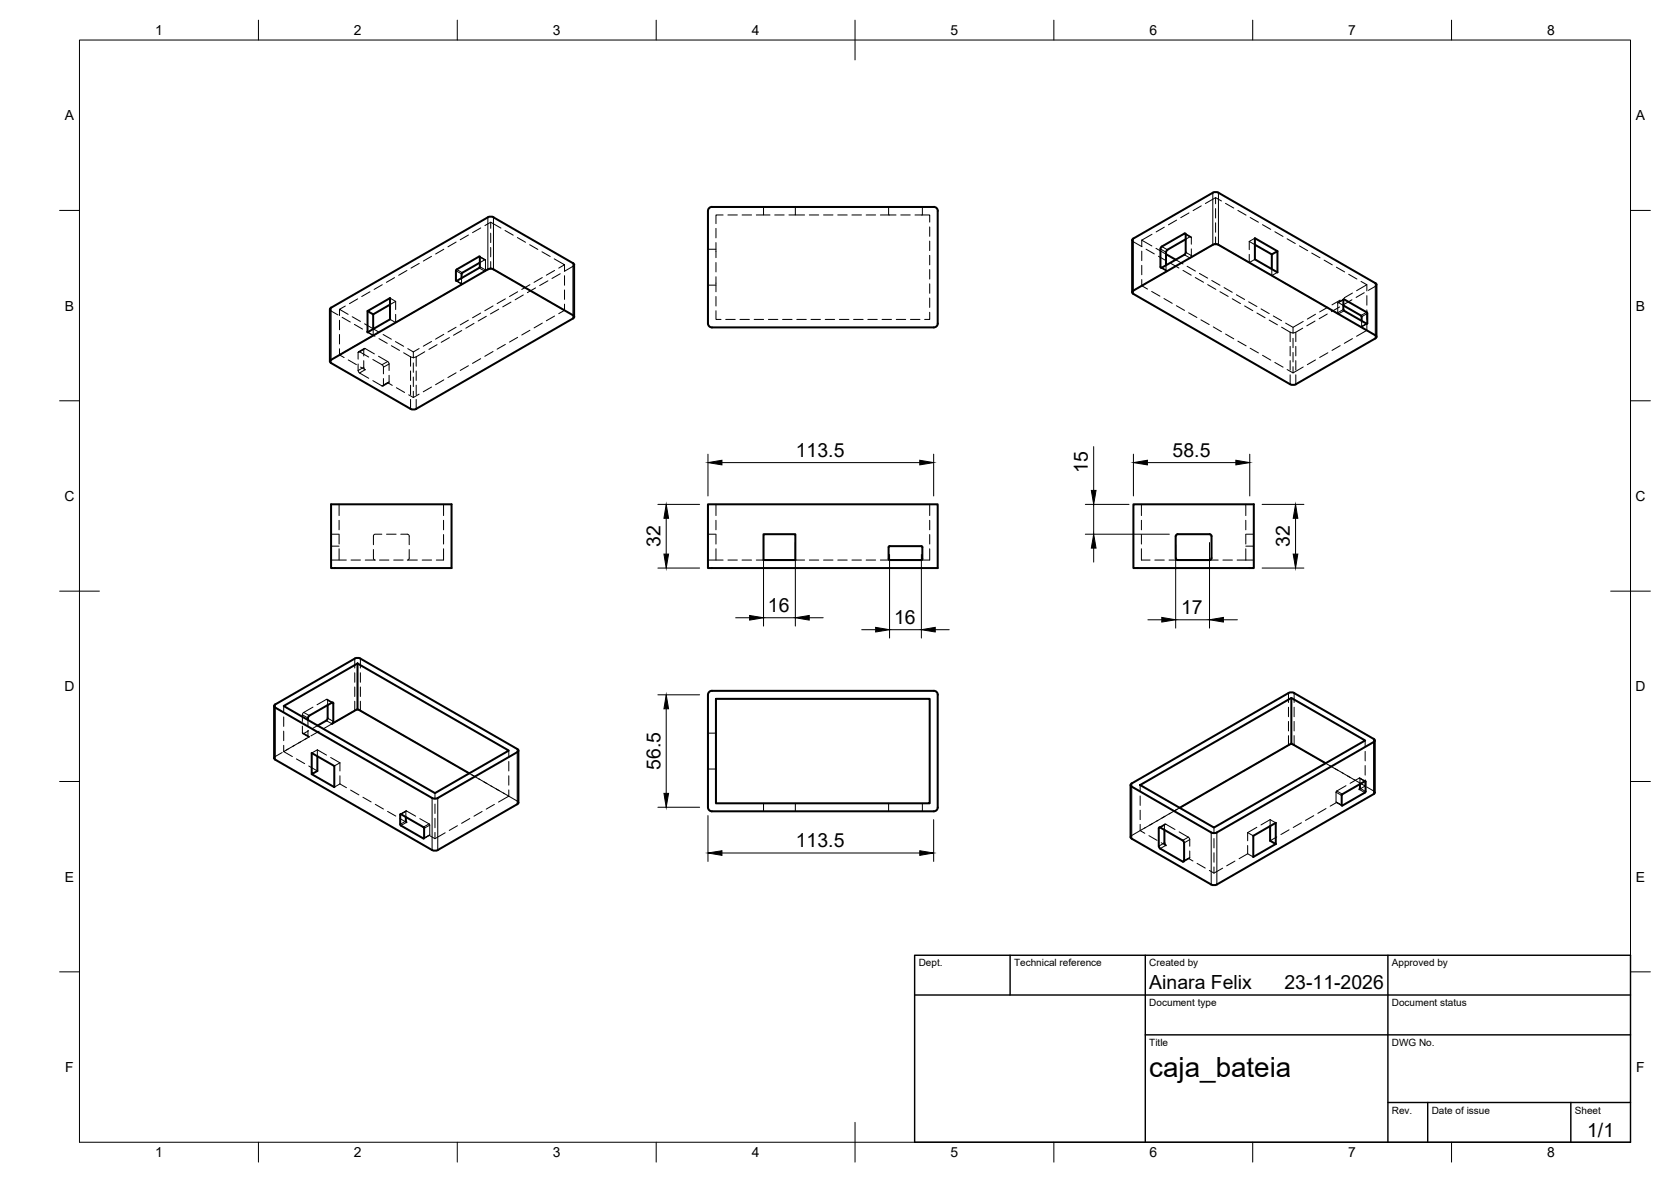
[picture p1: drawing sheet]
<svg xmlns="http://www.w3.org/2000/svg" width="420mm" height="297mm" viewBox="0 0 420 297" stroke-linecap="round" stroke-linejoin="round" font-family="sans-serif">
<!-- layer: Visible -->
<g fill="none" stroke="#000" stroke-width=".51">
<path d="M122.7 54.6l-39.5 22.7-.2 .4M122.7 54.6l.7-.2 .7 .2 20.1 11.6 .2 .3M178.3 52.3l.7-.3h55.8a.97 .97 0 0 1 1 1v28.3a1.01 1.01 0 0 1-1 1h-55.8a1.01 1.01 0 0 1-1-1v-28.3zM285 59.9l-.3 .4v13.2M297.8 58.7l-5.7 3.3M297.8 58.7l.2-.1 .2 .3-.1 4.5-.3 .6M304.9 48.4l.8-.2 .7 .2M304.9 48.4l-19.9 11.6M306.4 48.4l39.6 22.8 .1 .3v13.2M83 77.7v13.1M92.4 78.2v5.3l5.7-3.3v-5.3l-5.7 3.3 1.4 .8M93.8 79v3.7"/>
<path d="M98.1 76.5l-4.3 2.5M116.1 68.8v1.1M120.6 66l-4.3 2.5-.2 .3M120.6 64.6v2.4M120.7 64.6l-.2-.1-5.7 3.2-.1 .3-.1 2.5 .2 .1 5.7-3.3 .2-.3M122.7 67.7l-39.5 22.7M122.7 67.7l.7-.2 .7 .2 20 11.5 .2 .2v.4l-40 23.1-1.1-.2-20-11.5-.2-.4 .2-.4M144.4 66.5v13.1M292.1 61.9l-.3 .7v4.5l.2 .2 5.8-3.3M293.2 63.9l2.4 1.4M298.1 60.1l-4.7 2.8-.2 .5v3.3M315.5 61.5l4.3 2.4"/>
<path d="M319.8 63.9v3.7M321.2 63.1l-5.7-3.2v5.3l5.7 3.2v-5.3l-1.4 .8M337.8 75.3v2.5M337.8 76.8l4.4 2.5M337.8 77.8l.2 .3 5.6 3.3M337.9 75.2l5.7 3.3M338 75.2l-.2 .1M342.2 79.3l.2 .3v1M343.6 78.5l.2 .3v2.4l-.2 .1M93.8 82.6l.1 .1M325.8 96.6l-.7 .1-.7-.1-39.4-22.7-.3-.2v-.5l20.2-11.7 1.1-.1 40 23v.5l-.2 .2-20 11.5M83.2 126.7h30.3v16.1h-30.3z"/>
<path d="M178 126.7h57.8v16.1h-57.8zM192 134.2h8v6.5h-8zM231.7 137.3h-8l-.3 .2v3l.3 .2h8M231.7 137.3l.2 .2v3l-.2 .2M285 126.7h30.3v16.1h-30.3zM295.7 134.5l.4-.3 8.3 .1 .2 .4v5.8l-.5 .2h-8.2l-.3-.4zM68.9 177.4v13.1M71.3 177.4l18.6-10.7 38 21.9-18.5 10.7zM77.8 179.8l5.8-3.3 .2 .3v4.5l-.3 .6M77.8 179.8l-.4 .6M82.4 177.2v3.3l-.3 .6M89.9 166.7v11.5"/>
<path d="M180 175.6h53.8v26.3h-53.8zM324 174.2l-39.4 22.7-.3 .2v.4l20.2 11.7 1.1 .1 39.8-22.8M324 174.1l.7-.1 .7 .1M324.7 175.4v11.4M325.4 174.2l20 11.5M68.9 190.5l.3 .4 39.4 22.7M77.4 180.5v.4M79.8 190.1v3.6l-1.4 .8v-5.3l5.7 3.3v5.3l-5.7-3.3M82 181.1l-2.1 1.2M83.5 181.9l6.4-3.7 28.1 16.1M130.3 188.6l.1 13.1-.2 .3-20.1 11.6-.7 .2-.7-.2M284.3 197.3v13.1l.1 .2 20.1 11.7 .8 .1 .7-.1 39.4-22.7"/>
<path d="M286.7 197.3l38-21.9 18.6 10.7-38.1 21.9zM333.3 191.8l-8.6-5-28.1 16.2M337.5 199.6l-.1 .3v2.5h.1M341.9 197l.1 1.1-.2 .3M343.4 196.4v2.5M343.4 198.9l-.2 .3-5.7 3.2M343.4 196.4l-.2-.1-5.7 3.3M345.4 185.7l.3 .4-.3 .4M345.7 186.1v13.1l-.3 .4M100.8 207.5l5.7 3.2 .1-.1M100.8 204.6l5.7 3.3 .1 .3M100.8 204.6l-.2 .1v2.5l.2 .3"/>
<path d="M102 205.3v1M102.1 206.3l.1 .3M106.6 208.2v2.4M108.7 200.5l.7 .2 .7-.2 20-11.5 .2-.2v-.4l-40-23-1.1 .1-20.2 11.7v.4l.2 .2 39.4 22.7M178 202.9v-28.3a1.01 1.01 0 0 1 1-1h55.8a.97 .97 0 0 1 1 1v28.3M178 202.9a1.01 1.01 0 0 0 1 1h55.8a1.01 1.01 0 0 0 1-1M292.8 208.6v3.2l.3 .6M297.7 211.8l-.3-.6-5.7-3.3-.3 .1v4.6l.2 .5 6 3.5 .1-.3v-4.5M315.1 210l5.7-3.2v5.3l-5.7 3.3zM319.4 207.6v3.7l1.4 .8"/>
</g>
<!-- layer: Hidden -->
<g fill="none" stroke="#000" stroke-width=".25">
<path d="M117.8 59.1l-2.1 1.1M120.9 57.3l-2.1 1.2M121.9 56.7l1.5-.9 2.6 1.5M123.4 55.8v1.6M123.4 58.6v2.4M127 57.9l2.1 1.2M130.1 59.7l2 1.2M180 57.4v2.4M181.8 54h-1.8v2.2M183 54h2.4M186.6 54h2.4M190.2 54h1.8"/>
<path d="M192 52v2h1.6M194.8 54h2.4M200 52v2h-1.6M200 54h2.3M203.5 54h2.4M207.1 54h2.3M210.7 54h2.3M214.2 54h2.4M217.8 54h2.4M221.4 54h3.9M223.4 52v2M226.5 54h2.4"/>
<path d="M230.1 54h3.7v1.8M231.9 52v2M233.8 57v2.4M289.7 58.9l-2.6 1.5M292.8 57.1l-2.1 1.2M295.8 55.3l-2 1.2M298 58.7l1.4 .8M299 53.5l-2.1 1.2M302 51.7l-2 1.2M305.6 49.7v1.5M305.6 52.4v2.4M305.6 56v2.4"/>
<path d="M305.6 59.5v1.6M307.1 50.5l-1.5-.8-2.5 1.4M308.1 51.1l2.1 1.2M311.3 52.9l2 1.2M314.3 54.7l2.1 1.1M315.5 59.9l-1.4 .8M317.4 56.5l2.1 1.1M320.5 58.2l2.1 1.2M83 77.7l.1 .4 1.9 1M85.4 77.7v1.6M86 79.7l2.1 1.2M86.8 76.9l-1.4 .8 2.1 1.3"/>
<path d="M88.6 79.6l2 1.2M89.9 75.1l-2 1.2M93 73.3l-2 1.2M96.1 71.6l-2 1.1M98.1 74.9l1.4 .8M99.2 69.8l-2 1.2M99.5 75.7v2.1M99.5 79v2.1M99.5 75.7l-1.4 .8M102.3 68l-2.1 1.2M104.2 78.3l-2 1.2M105.4 66.2l-2.1 1.2"/>
<path d="M107.4 76.5l-2.1 1.2M108.5 64.4l-2.1 1.2M110.4 74.7l-2 1.2M111.6 62.6l-2.1 1.2M113.5 73l-2 1.2M114.7 60.8l-2.1 1.2M114.7 70.6l1.4 .8M116.1 69.9v1.4l.1 .1-1.6 1M120.6 64.5l1.4 .8M120.6 66l1.5-.7v2.6l-.2 .2 1.5-.8 2.6 1.5M120.9 78.7l-2.1 1.2M122.3 79.5l-2.1 1.2"/>
<path d="M123.4 62.2v2.3M123.4 65.7v1.6M124 76.9l-2.1 1.2M125.4 77.7l-2.1 1.2M127 69.4l2.1 1.2M127.1 75.1l-2.1 1.2M128.5 75.9l-2.1 1.2M130.1 71.1l2 1.3M130.2 73.3l-2.1 1.2M131.6 74.1l-2.1 1.2M133.2 72.9l2 1.2M133.2 61.5l2 1.2"/>
<path d="M133.2 71.6l-2 1.1M134.7 72.4l-2.1 1.1M136.3 74.7l2 1.2M136.3 63.3l2 1.2M136.4 69.8l-2.1 1.2M137.8 70.6l-2.1 1.2M139.4 76.5l2.5 1.5-1.4 .8M139.4 65.1l2.5 1.4-1.4 .9M139.4 79.4l-2 1.2M139.4 68l-2 1.2M140.9 68.8l-2.1 1.2M141.9 66.5v1.6"/>
<path d="M141.9 69.3v2.4M141.9 72.9v2.3M141.9 76.4v1.6M144.4 66.5l-.2 .4-2.3 1.3M178 71.7h2M178 62.6h2M180 78.1v2.2h1.3M180 61v3.8M180 66v2.3M180 69.5v3.8M180 74.5v2.4M233.8 78.5v1.8h-1.3"/>
<path d="M233.8 60.6v2.4M233.8 64.2v2.4M233.8 67.7v2.4M233.8 71.3v2.4M233.8 74.9v2.4M284.7 60.4l.2 .3 2.2 1.3M287.1 60.4l2.5 1.4M287.1 60.4v1.5M287.1 63.1v2.4M287.1 66.7v2.4M287.1 70.3v1.5M288.2 62.6l2 1.2"/>
<path d="M288.2 71.1l-1.1 .7 1.4 .9M289.6 73.2l2.1 1.2M290.7 62.4l2.5 1.5M291.3 64.4l2 1.2M291.3 69.3l-2 1.2M291.9 67.3l1.4 .8M292.7 75l2 1.2M293.2 66.7v1.3l.3 .1-1.1 .7M294.4 66.2l2 1.2M295.6 65.3l1.9 1M295.8 76.8l2 1.2M297.5 68l2 1.2"/>
<path d="M298.1 60.1l1.4-.6 .1 1.9M298.5 66.9l2.1 1.2M298.9 78.6l2 1.2M299.6 62.6v1.7l-.4 .5 1.2-.6M300.5 69.8l2.1 1.1M301.6 68.7l2.1 1.2M303.5 62.4l-2.1 1.2M303.7 71.5l2 1.2M304.5 61.8l1.1-.7 2.2 1.3M304.7 70.5l2 1.2M306.7 73.3l2.1 1.2M307.8 72.3l2 1.2"/>
<path d="M308.9 63l2 1.1M309.8 75.1l2.1 1.2M310.9 74.1l2 1.2M312 64.7l2.1 1.3M312.9 76.9l2.1 1.2M314 75.8l2 1.2M314.1 60.7l1.4 .8M314.1 60.7v2M314.1 63.9v2.1M315.5 65.2l-1.4 .8M316 78.7l2.1 1.1M317.1 77.6l2 1.2"/>
<path d="M319.8 67.6v1.6M319.8 69.2l1.7 1M320.2 79.4l2 1.2M321.2 68.4l-1.4 .8M322.5 70.8l2 1.2M323.6 60l2.1 1.2M325.6 72.6l2 1.2M326.7 61.8l2.1 1.2M328.7 74.4l2.1 1.2M329.8 63.6l2.1 1.2M330.8 79l-2.1 1.2M331.8 76.2l2 1.2"/>
<path d="M332.9 65.4l2.1 1.2M333.7 78.9l-2 1.2M333.9 77.2l-2.1 1.2M336 67.1l2.1 1.2M336.8 77.1l-2 1.2M337 75.4l-2.1 1.2M337.8 76.8l-1.4-.7v2.5l.1 .3-1.6-1M337.8 75.2l-1.4 .8M339.1 68.9l2.1 1.2M339.9 75.3l-2 1.2M340.1 73.6l-2.1 1.2M342.2 70.7l1.5 .9-2.6 1.5"/>
<path d="M343 73.6l-2 1.1M343.7 71.6v1.5M343.7 74.3v2.4M343.7 77.9v2.4M346.1 71.6l-.2 .3-1.8 1.1M85.4 80.5v2.4M85.4 84.1v2.4M85.4 87.6v1.6M87.5 88l-2.1 1.2 1.1 .7M87.6 90.5l2 1.1M89.1 81.5l2.1 1.2M90 91.5l.2 2 2.5 1.6"/>
<path d="M90.6 86.2l-2 1.1M91.5 90.6v1.8l.3 .5-1.1-.6M91.6 87.6l-1.5 .8M91.7 81.4l2.1 1.2M92.2 83.3l2.1 1.2M92.4 83.5l1.4 .8M92.7 89.7l-2.5-1.3-.2 .2v1.7M93.7 90.3l2.5 1.5 .2 .4v1.7M93.8 82.7v1.6M93.8 84.3l-2.1 1.3M93.9 82.7l1.4 .8M94.1 88.9l-2.5-1.3-.1 1.9"/>
<path d="M95.2 89.5l2.5 1.5 .1 2.1M95.3 85.1l2.1 1.2M96.3 84.1l2.1 1.1M96.4 95.1v1.7l-.2 .2-2.5-1.3M97.7 96.2l-1.4 .8M97.8 94.3v1.7l-.3 .2 1.1 .6M98.1 80.2l1.4 .9M98.4 86.9l2.1 1.2M99.4 85.8l2.1 1.2M99.7 97.4l2 1.2M101.2 80.1l-1.7 1M102.5 87.6l1.4 .8"/>
<path d="M103.9 88.4v1.6M103.9 91.2v2.4M103.9 94.7v2.4M103.9 98.3v1.6M105.4 99l-1.5 .9-1.1-.7M105.4 87.6l-1.5 .8M106.8 88.4l-2.6 1.4-.8-.1-1.9-1M108.5 97.3l-2.1 1.2M108.5 85.8l-2.1 1.2M109.9 86.6l-2.1 1.2M111.6 95.5l-2.1 1.2M111.6 84l-2.1 1.2"/>
<path d="M113 84.8l-2.1 1.2M114.7 93.7l-2.1 1.2M114.7 82.2l-2.1 1.2M116.1 83.1l-2.1 1.2M117.8 91.9l-2.1 1.2M117.8 80.5l-2.1 1.1M119.2 81.3l-2.1 1.2M120.9 90.1l-2.1 1.2M124 88.3l-2.1 1.2M127.1 86.6l-2.1 1.1M130.2 84.8l-2.1 1.2M133.2 83l-2 1.2"/>
<path d="M136.4 81.2l-2.1 1.2M182.5 80.3h2.4M186.1 80.3h2.3M189.6 80.3h2.4M193.2 80.3h2.4M196.8 80.3h2.4M200.3 80.3h2.4M203.9 80.3h2.4M207.5 80.3h2.4M211.1 80.3h2.3M214.6 80.3h2.4M218.2 80.3h2.4"/>
<path d="M221.8 80.3h2.4M225.4 80.3h2.3M228.9 80.3h2.4M302 80.4l2 1.2M305.1 82.2l2 1.2M308.2 84l2 1.1M311.3 85.7l2 1.2M314.3 87.5l2.1 1.2M317.5 89.3l2 1.2M319.1 80.4l2.1 1.2M320.5 91.1l2.1 1.2M322.2 82.2l2.6 1.4h.9l1.9-1.1"/>
<path d="M325.1 82.3v1.5M325.1 85v2.4M325.1 88.6v2.4M325.1 92.1v1.6M327.7 92.2l-2.6 1.5-1.5-.8M327.7 80.8l-2.6 1.5-1.8-1.1M330.6 80.7l-2 1.2M330.8 90.5l-2.1 1.1M333.9 88.7l-2.1 1.1M337 86.9l-2.1 1.2M340.1 85.1l-2.1 1.2M342.4 80.6v1.5l-.2 .1 1.5 .8-2.6 1.5"/>
<path d="M343.7 81.5v1.5M343.7 81.4l-1.4 .8M83.2 134.2h2.1M83.2 137.3h2.1M85.3 126.7v2.9M85.3 130.8v2.3M85.3 134.3v2.4M85.3 137.9v2.8M93.9 138.1v2.2l.5 .4M96 134.2h-1.7l-.3 .2-.1 2.5M97.2 134.2h2.4M100.8 134.2h1.7l.3 .3 .1 2.4"/>
<path d="M102.9 138.1v2.2l-.5 .4M111.5 137.9v2.8h-1.8M111.5 126.7v2.9M111.5 130.8v2.3M111.5 134.3v2.4M178 134.2h2M180 126.7v2.9M180 130.8v2.3M180 134.3v2.4M180 137.9v2.8M233.8 137.9v2.8h-2.1M233.8 126.7v2.9"/>
<path d="M233.8 130.8v2.3M233.8 134.3v2.4M287 137.9v2.8h2.2M287 126.7v2.9M287 130.8v2.3M287 134.3v2.4M313.2 134.2h2.1M313.2 137.3h2.1M313.2 126.7v2.9M313.2 130.8v2.3M313.2 134.3v2.4M313.2 137.9v2.8"/>
<path d="M83.2 140.7h3.9M88.3 140.7h2.3M91.8 140.7h2.4M95.4 140.7h2.4M99 140.7h2.4M102.6 140.7h2.3M106.2 140.7h2.3M178 140.7h3.8M183 140.7h2.4M186.6 140.7h2.4M190.2 140.7h1.8M200 140.7h2.3"/>
<path d="M203.5 140.7h2.4M207.1 140.7h2.3M210.7 140.7h2.3M214.2 140.7h2.4M217.8 140.7h2.4M221.4 140.7h2.3M290.4 140.7h2.4M293.9 140.7h2.2M304.1 140.7h2.2M307.5 140.7h2.4M311.1 140.7h4.2M71.3 177.4v1.6"/>
<path d="M78.7 177.7l-2.5 1.5-.2 .4v1.7M79.7 177.1l2.5-1.4 .2 .2v1.3M82.3 175.7l1.4 .9M87.5 179.6l1.8-1.1 .7-.1 .6 .2 2.2 1.2M71 189.1l-1.9 1.1-.2 .3M71.3 180.2v2.3M71.3 183.7v2.4M71.3 187.3v1.6M72.5 188.2l-1.2 .7 2.2 1.2M74.5 190.7l2.1 1.2M76 182.5l.1 1.8 1.5-.7M76.1 184.4l1.4 .8"/>
<path d="M77.1 185.5l-5.1 3M77.4 183.5v1.6l.4 .1-1.2 .6M77.4 180.9v1.5M77.6 192.5l2.2 1.2M79.8 188.4l-1.4 .8M79.8 188.4l2.3 1.4M79.8 188.4v1.7M79.9 182.3l-1.3 .7M80.2 183.8l-2 1.1M83.1 190.4l2.4 1.3M83.3 182l-2 1.2M85.5 191.7l-1.4 .8"/>
<path d="M85.5 191.7v2M85.5 195v2M85.5 197l-1.4 .8M85.5 197l1.6 1M86.4 180.2l-2 1.2M88.2 198.6l2 1.2M93.8 180.4l2.1 1.2M96.9 182.2l2.1 1.2M100 184l2.1 1.2M103.1 185.8l2.1 1.2M106.2 187.6l2.1 1.2M109.3 189.3l2.1 1.2"/>
<path d="M109.4 199.3v1.6M112.4 191.1l2.1 1.2M115.5 192.9l2.1 1.2M118 194.3l2.6 1.6M120.4 195.7l2 1.2M121.7 196.5l2 1.2M123.5 197.5l3.4 2M126.6 199.3l1.3 .8-2.6 1.5M127.9 188.6v1.6M127.9 191.4v2.3M127.9 195v2.3M127.9 198.5v1.6"/>
<path d="M178 193.3h2M178 184.2h2M286.7 197.3v1.5M302.2 199.8l-2.1 1.2M305.3 198l-2.1 1.2M308.4 196.2l-2.1 1.2M311.5 194.4l-2.1 1.2M314.6 192.7l-2.1 1.2M317.7 190.9l-2.1 1.2M320.8 189.1l-2.1 1.2M327.1 188.2l-1.8-1-.7-.1-.6 .1-2.2 1.3M328.2 188.8l2 1.2"/>
<path d="M331.3 190.6l2 1.2M333.3 191.8l1.4 .8M334.3 192.4l3.5 2M337.5 194.2l2 1.2M338.4 197.4l-2.4 1.4-.1 2.8h.2l-1.6 1M338.8 195l2.1 1.2M339.5 196.9l2.4-1.4v1.5M340.6 196l2 1.2M341.9 196.8l1.4 .7-1.5 .9M341.9 195.5l1.4 .8M343.3 186.1v1.5M343.3 188.8v2.4"/>
<path d="M343.3 192.4v2.4M343.3 196v1.5M343.6 197.8l1.9 1 .2 .4M91.2 200.3l2.1 1.2M94.4 202.1l2 1.2M97.5 203.9l2 1.2M100.5 205.7l1.7 1M102.1 203.8l-1.4 .8M104.5 205.1l-2.4-1.3-.1 1.5M105.6 205.7l2.4 1.4 .1 2.7-.2 .1 1.5 .9 2.5-1.5M108 209.9l-1.4 .8M109.4 202.1v2.3"/>
<path d="M109.4 205.6v2.4M109.4 209.2v1.6M115 207.5l-2 1.2M118.1 205.7l-2 1.2M121.2 203.9l-2 1.2M124.3 202.1l-2 1.2M127.9 200.1l2.3 1.3 .1 .3M192 201.9v2M200 201.9v2M223.4 201.9v2M231.9 201.9v2M286.7 200v2.4"/>
<path d="M286.7 203.6v2.4M286.7 207.2v1.5M286.7 208.7l-2.2 1.3-.2 .4M288 207.9l-1.3 .8 1.1 .7M288.9 210l2 1.2M291.1 206.2l-3.3 1.9M292 211.8l1.1 .6M292.9 207.1l-1.4 .8M294.2 204.4l-3.3 1.9M295.4 208.5l-2.5-1.4-.1 .2v1.3M296 203.4l-2 1.1M296.5 209l2.5 1.6 .1 .3v1.7"/>
<path d="M296.6 203l-1.3 .8M299 215.7l-1.4 .8M299.1 201.6l-2 1.2M299.1 213.9v1.7l-.3 .1 1.2 .7M301 217l2 1.2M305.2 208v1.5M305.2 210.7v2.4M305.2 214.3v2.4M305.2 217.9v1.5M307.4 218.2l-2.2 1.2-1.1-.7M310.5 216.4l-2.1 1.2M313.7 209.2l1.4 .8"/>
<path d="M313.7 214.6l1.4 .8M313.7 209.2v2.1M313.7 212.5v2.1M313.7 214.6l-2.1 1.2M316 207.9l-2.3 1.3M319.4 206l1.4 .8M319.4 206v1.6M319.4 206l-2.3 1.3M321 210.3l-1.6 1M324.1 208.5l-2 1.2M327.2 206.8l-2 1.1M330.3 205l-2 1.2"/>
<path d="M333.4 203.2l-2 1.2M336 201.7l1.4 .8"/>
</g>
<!-- layer: Visible Narrow -->
<g fill="none" stroke="#000" stroke-width=".25">
<path d="M122.7 54.6v13.1M124.1 54.6v13.1M285 60v13M297.8 58.7l.3 .2M304.9 48.4v13.1M306.4 48.4v13.1M83.2 77.3v13.1M114.6 68l1.5 .8M114.6 70.5l.2 .1M114.8 67.7l1.4 .8M120.5 64.5l.1 .1M144.1 66.1v13.1"/>
<path d="M291.8 67.1l.3 .2M291.8 62.6l1.4 .8M292.1 62l1.4 .8M337.9 75.2l-.1 .1M343.6 78.5l-1.4 .8M343.8 78.8l-1.4 .8M345.8 71.1v13.2M343.8 81.2l-.2 .2M69.2 177.8v13.1M83.4 176.6l.4 .2M82 181.1l1.5 .8M82.4 180.5l1.4 .8"/>
<path d="M130 189v13.1M284.6 197.7v13.1M341.8 198.4l1.4 .8M341.9 198.1l1.5 .8M343.2 196.3l.2 .1M345.4 186.5v13.1M100.8 204.6l-.2 .1M102 206.3l-1.4 .9M102.2 206.7l-1.4 .8M106.6 210.6l-.1 .1M108.6 200.5v13.1M110.1 200.5v13.1"/>
<path d="M291.7 207.9l-.3 .3M292.8 211.8l-1.4 .8M293.1 212.4l-1.4 .9M297.7 216.3l-.3 .2M304.5 209.2v13.1M306 209.2v13.1M337.4 202.4h.1"/>
</g>
<!-- layer: Hidden Narrow -->
<g fill="none" stroke="#000" stroke-width=".25">
<path d="M298.1 58.9l1.5 .8M114.8 70.6l1.4 .8M120.5 67.3l1.4 .8M120.6 67l1.5 .8M121.9 65.3l-1.3-.7 1.5 .8M144.1 79.2v.8M285 73v.9M293.2 67.9l-1.1-.6 1.4 .8M297.8 64l1.4 .8M298.1 63.4l1.5 .8M336.5 76l1.3-.7-1.4 .8M337.8 77.8l-1.4 .8"/>
<path d="M337.9 78.1l-1.4 .8M83.2 90.4v.8M91.5 92.3l-1.5 .8M91.8 92.9l-1.4 .8M91.8 87.6l-1.8 1M97.5 96.2l-1.4 .8M97.5 90.9l-1.4 .8M97.8 96l-1.4 .8M97.8 91.5l-1.4 .8M103.2 89.7v2.3M103.2 93.2v2.4M103.2 96.8v2.4"/>
<path d="M104.6 89.7v2.3M104.6 93.2v2.4M104.6 96.8v2.4M324.4 83.5v2.4M324.4 87v2.4M324.4 90.6v2.4M324.4 94.2v2.4M325.8 83.5v2.4M325.8 87v2.4M325.8 90.6v2.4M325.8 94.2v2.4M342.4 82l1.2-.6-1.4 .8"/>
<path d="M345.8 84.3v.8M103.2 100.4v2.4M104.6 100.4v2.4M69.2 177v.8M76 179.6l1.4 .9M76.4 179l1.4 .8M82 175.8l1.5 .8M82.4 176l1 .6M89.2 165.5v2.4M89.2 169.1v2.4M89.2 172.6v2.4M89.2 176.2v2.4"/>
<path d="M90.6 165.5v2.4M90.6 169.1v2.4M90.6 172.6v2.4M90.6 176.2v2.4M324 174.2v2.3M324 177.7v2.4M325.4 174.2v2.3M325.4 177.7v2.4M76 184.1l1.4 .8M76.4 184.3l1.4 .9M130 188.2v.8M284.6 196.9v.8"/>
<path d="M324 181.3v2.4M324 184.9v2.3M325.4 181.3v2.4M325.4 184.9v2.3M335.9 199.1l1.5 .8M336.1 198.8l1.4 .8M341.8 195.5l1.4 .8-1.3-.7M345.4 185.7v.8M102.2 203.8l-1.4 .8 1.2-.7M107.9 207l-1.4 .9M108.1 209.8l-1.5 .8 1.3-.7M108.1 207.4l-1.5 .8"/>
<path d="M293.1 207.1l-1.4 .8M298.8 210.4l-1.4 .8M299.1 215.5l-1.4 .8 1.1-.6M299.1 211l-1.4 .8M335.9 201.5l1.5 .9-1.3-.8"/>
</g>
<!-- layer: BORDER -->
<g fill="none" stroke="#000" stroke-width=".25">
<path d="M20 10.1h390v276.9h-390zM65 5.1v5M115 5.1v5M165 5.1v5M215 5.1v10M265 5.1v5M315 5.1v5M365 5.1v5M15 52.9h5M410 52.9h5M15 100.7h5M410 100.7h5"/>
<path d="M15 148.6h10M405 148.6h10M15 196.4h5M410 196.4h5M15 244.2h5M410 244.2h5M65 287v5M115 287v5M165 287v5M215 282.1v9.9M265 287v5M315 287v5"/>
<path d="M365 287v5"/>
</g>
<!-- layer: TITLEBLOCK -->
<path d="M230 240.1h180v46.9h-180zM230 250h180M254 240.1v9.9M288 240.1v46.9M349 240.1v46.9M288 260.1h122M349 277.1h61M359 277.1v9.9M395 277.1v9.9" fill="none" stroke="#000" stroke-width=".36"/>
<!-- layer: FD_Dimensions -->
<g fill="none" stroke="#000" stroke-width=".25">
<path d="M178 114.1v10.5M181.5 116.3h49.8M234.8 114.1v10.5M275 112.2v11M285 114.1v10.5M288.5 116.3h22.2M314.2 114.1v10.5M165.4 126.8h10.5M167.5 130.2v9M192 136.3v21M200 136.3v21M223.7 139.3v21"/>
<path d="M231.7 139.3v21M272.9 126.8h11M272.9 134.2h21.1M275 126.8v7.4M275 137.7v3.6M295.6 136.8v21M304.1 136.3v21.5M317.4 126.8h10.5M325.8 130.2v9M165.4 142.8h10.5M185 155.2h3.5M192 155.2h8"/>
<path d="M203.5 155.2h3.5M216.7 158.2h3.5M223.7 158.2h8M235.2 158.2h3.5M288.6 155.8h3.5M295.6 155.8h8.5M307.6 155.8h3.5M317.4 142.8h10.5M165.4 174.6h10.5M167.5 178.1v21.3M165.4 202.9h10.5M178 205v11.5"/>
<path d="M181.5 214.4h49.8M234.8 206v10.5"/>
</g>
<g fill="#000" stroke="#000" stroke-width=".25">
<path d="M178 116.3l3.5-.6v1.1zM231.3 115.7l3.5 .6-3.5 .5zM285 116.3l3.5-.6v1.1zM310.7 115.7l3.5 .6-3.5 .5zM166.9 139.2h1.2l-.6 3.6zM167.5 126.8l.6 3.4h-1.2zM275 134.2l.6 3.5h-1.2zM274.4 123.2h1.2l-.6 3.6zM325.8 126.8l.5 3.4h-1.1zM325.2 139.2h1.1l-.5 3.6zM188.5 154.7l3.5 .5-3.5 .6zM200 155.2l3.5-.5v1.1z"/>
<path d="M220.2 157.7l3.5 .5-3.5 .6zM231.7 158.2l3.5-.5v1.1zM292.1 155.2l3.5 .6-3.5 .5zM304.1 155.8l3.5-.6v1.1zM167.5 174.6l.6 3.5h-1.2zM166.9 199.4h1.2l-.6 3.5zM178 214.4l3.5-.6v1.2zM231.3 213.8l3.5 .6-3.5 .6z"/>
</g>
<text font-size="7" x="289" y="270.6">caja_bateia</text>
<g font-size="4.9">
<text x="200.1" y="114.8">113.5</text>
<text x="273.5" y="118.9" transform="rotate(-90 273.5 118.9)">15</text>
<text x="294.9" y="114.8">58.5</text>
<text x="166.1" y="137.4" transform="rotate(-90 166.1 137.4)">32</text>
<text x="324.3" y="137.4" transform="rotate(-90 324.3 137.4)">32</text>
<text x="193.1" y="153.8">16</text>
<text x="297" y="154.4">17</text>
<text x="224.8" y="156.8">16</text>
<text x="166.1" y="193.5" transform="rotate(-90 166.1 193.5)">56.5</text>
<text x="200.1" y="212.9">113.5</text>
<text x="289" y="248.5">Ainara Felix</text>
<text x="323" y="248.5">23-11-2026</text>
<text x="399.1" y="285.7">1/1</text>
</g>
<g font-size="3.5">
<text x="39" y="8.8">1</text>
<text x="89" y="8.8">2</text>
<text x="139" y="8.8">3</text>
<text x="189" y="8.8">4</text>
<text x="239" y="8.8">5</text>
<text x="289" y="8.8">6</text>
<text x="339" y="8.8">7</text>
<text x="389" y="8.8">8</text>
<text x="16.3" y="30.2">A</text>
<text x="411.3" y="30.2">A</text>
<text x="16.3" y="78">B</text>
<text x="411.3" y="78">B</text>
<text x="16.2" y="125.9">C</text>
<text x="411.2" y="125.9">C</text>
<text x="16.2" y="173.7">D</text>
<text x="411.2" y="173.7">D</text>
<text x="16.3" y="221.6">E</text>
<text x="411.3" y="221.6">E</text>
<text x="16.4" y="269.4">F</text>
<text x="411.4" y="269.4">F</text>
<text x="39" y="290.8">1</text>
<text x="89" y="290.8">2</text>
<text x="139" y="290.8">3</text>
<text x="189" y="290.8">4</text>
<text x="239" y="290.8">5</text>
<text x="289" y="290.8">6</text>
<text x="339" y="290.8">7</text>
<text x="389" y="290.8">8</text>
</g>
<g font-size="2.5">
<text x="231" y="242.9">Dept.</text>
<text x="255" y="242.9">Technical reference</text>
<text x="289" y="242.9">Created by</text>
<text x="350" y="242.9">Approved by</text>
<text x="289" y="252.8">Document type</text>
<text x="350" y="252.8">Document status</text>
<text x="289" y="262.9">Title</text>
<text x="350" y="262.9">DWG No.</text>
<text x="350" y="279.9">Rev.</text>
<text x="360" y="279.9">Date of issue</text>
<text x="396" y="279.9">Sheet</text>
</g>
</svg>
